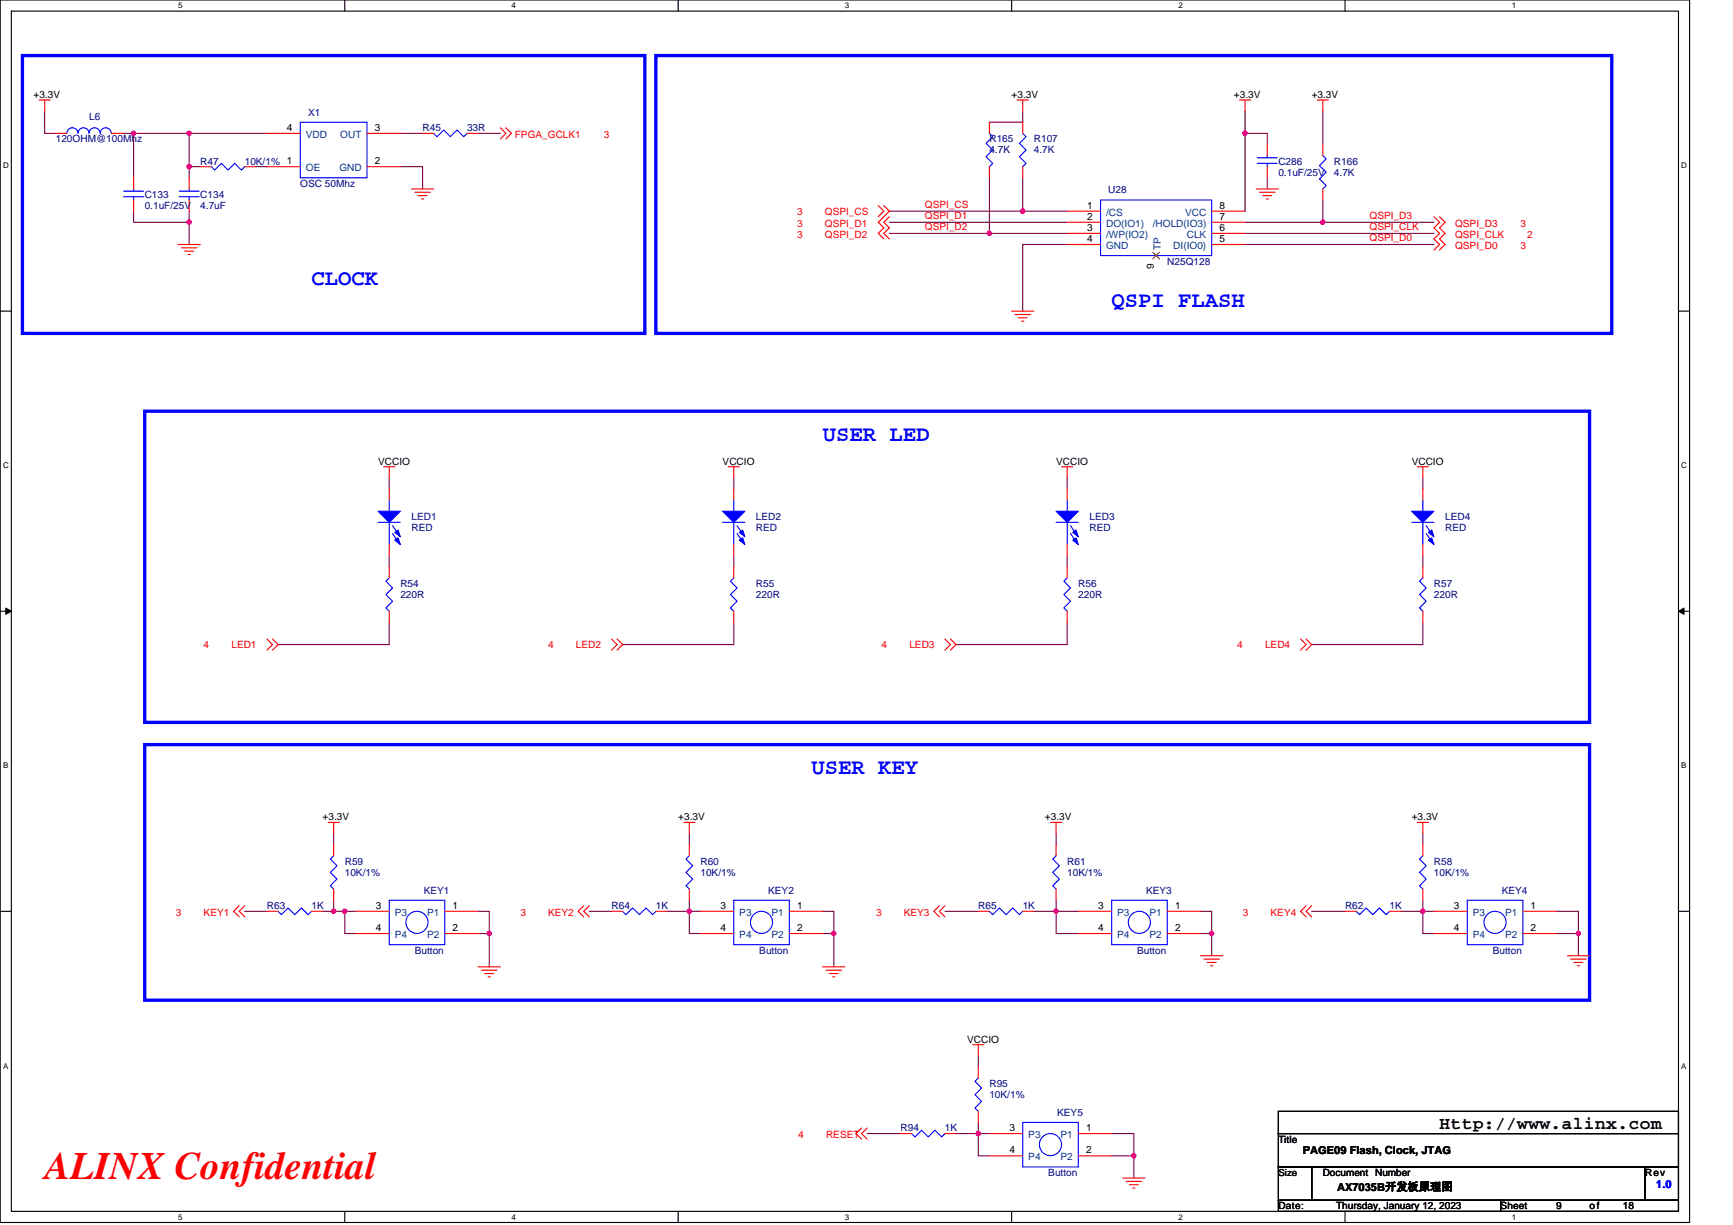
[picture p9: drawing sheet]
<svg xmlns="http://www.w3.org/2000/svg" width="297mm" height="210mm" viewBox="0 0 297 210" stroke-linecap="round" stroke-linejoin="round" font-family="sans-serif">
<path d="M0 0h289.6v209.5h-289.6zM1.9 1.9h285.8v205.7h-285.8z" fill="none" stroke="#000" stroke-width=".19"/>
<g fill="#fff">
<path d="M30.5 .2h.8v1.5h-.8z"/>
<path d="M30.5 207.8h.8v1.6h-.8z"/>
</g>
<path d="M59.1 0v1.9M59.1 207.6v1.9" fill="none" stroke="#000" stroke-width=".19"/>
<g fill="#fff">
<path d="M87.7 .2h.7v1.5h-.7z"/>
<path d="M87.7 207.8h.7v1.6h-.7z"/>
</g>
<path d="M116.2 0v1.9M116.2 207.6v1.9" fill="none" stroke="#000" stroke-width=".19"/>
<g fill="#fff">
<path d="M144.8 .2h.8v1.5h-.8z"/>
<path d="M144.8 207.8h.8v1.6h-.8z"/>
</g>
<path d="M173.4 0v1.9M173.4 207.6v1.9" fill="none" stroke="#000" stroke-width=".19"/>
<g fill="#fff">
<path d="M202 .2h.7v1.5h-.7z"/>
<path d="M202 207.8h.7v1.6h-.7z"/>
</g>
<path d="M230.5 0v1.9M230.5 207.6v1.9" fill="none" stroke="#000" stroke-width=".19"/>
<g fill="#fff">
<path d="M259.1 .2h.8v1.5h-.8z"/>
<path d="M259.1 207.8h.8v1.6h-.8z"/>
<path d="M.5 27.6h1v1.5h-1z"/>
<path d="M288.2 27.6h1v1.5h-1z"/>
<path d="M.5 79.1h1v1.5h-1z"/>
<path d="M288.2 79.1h1v1.5h-1z"/>
</g>
<path d="M0 53.3h1.9M287.7 53.3h1.9" fill="none" stroke="#000" stroke-width=".19"/>
<g fill="#fff">
<path d="M.5 130.5h.9v1.5h-.9z"/>
<path d="M288.2 130.5h.9v1.5h-.9z"/>
</g>
<path d="M0 104.8h1.9M287.7 104.8h1.9" fill="none" stroke="#000" stroke-width=".19"/>
<path d="M1 104.2l.9 .6-.9 .5zM287.7 104.8l.9-.6v1.1z" fill="#000" stroke="#000" stroke-width=".17"/>
<g fill="#fff">
<path d="M.5 181.9h.9v1.6h-.9z"/>
<path d="M288.2 181.9h.9v1.6h-.9z"/>
</g>
<path d="M0 156.2h1.9M287.7 156.2h1.9M219.1 190.5h68.6v3.8h-68.6zM219.1 194.3h68.6v5.7h-68.6zM219.1 200h5.7v5.7h-5.7zM219.1 205.7h38.1v1.9h-38.1zM224.8 200h57.2v5.7h-57.2zM257.2 205.7h30.5v1.9h-30.5zM282 200h5.7v5.7h-5.7z" fill="none" stroke="#000" stroke-width=".19"/>
<path d="M3.8 9.5h106.7v47.6h-106.7zM112.4 9.5h163.9v47.6h-163.9zM24.8 70.5h247.7v53.3h-247.7zM24.8 127.6h247.7v43.8h-247.7z" fill="none" stroke="#00f" stroke-width=".57"/>
<g fill="none" stroke="#800040" stroke-width=".19">
<path d="M7.7 19.1v3.8h1.9M175.3 19.1v1.9h-5.7M213.4 19.1v3.8M226.7 19v5.8M21 22.9h1.9M22.9 22.9v7.6M22.9 22.9h9.5M22.9 36.2v1.9h9.5v-1.9M32.4 38.1v3.8M32.4 22.9v5.7h1.9M32.4 22.9h13.4M32.4 28.6v1.9"/>
<path d="M43.9 28.6h1.9M68.6 22.9h3.8M68.6 28.6h3.8v3.8M82 22.9h3.8M152.4 36.2h22.9M152.4 38.1h30.5M169.6 30.5v9.5h13.3M175.3 30.5v5.7M175.3 36.2h7.6M213.4 22.9h3.8v1.9M213.4 22.9v13.3M217.2 30.5v1.9"/>
<path d="M226.7 38.1h19.1M226.7 34.3v3.8h-13.3M152.4 40h17.2M182.9 41.9h-7.6v11.4M213.4 41.9h32.4M213.4 40h32.4M66.7 95.2v2M66.7 81.9v1.9M125.8 95.2v2M125.8 81.9v1.9M182.9 95.2v2M182.9 81.9v1.9"/>
<path d="M243.9 95.2v2M243.9 81.9v1.9M66.7 106.7v3.8h-19M125.8 106.7v3.8h-19.1M182.9 106.7v3.8h-19M243.9 106.7v3.8h-19.1M41.9 156.2h3.9M55.3 156.2h1.9M57.2 156.2h1.9M57.2 142.9v1.9M57.2 154.3v1.9M59.1 156.2h1.9"/>
<path d="M59.1 156.2v3.8h1.9M82 156.2h1.9v3.8M101 156.2h3.8M114.3 156.2h3.8M118.1 156.2h2M118.1 142.9v1.9M118.1 154.3v1.9M118.1 156.2v3.8h2M141 156.2h1.9v3.8M162 156.2h5.7M177.2 156.2h3.8M181 156.2v3.8h3.8"/>
<path d="M181 156.2h3.8M181 142.9v1.9M181 154.3v1.9M205.8 156.2h1.9v3.8M224.8 156.2h5.7M240.1 156.2h3.8M243.9 142.9v1.9M243.9 154.3v1.9M243.9 156.2h1.9M243.9 156.2v3.8h1.9M266.7 156.2h3.8v3.8M82 160h1.9v5.7"/>
<path d="M141 160h1.9v5.7M205.8 160h1.9v3.8M266.7 160h3.8v3.8M148.6 194.3h5.7M163.9 194.3h3.8M167.7 194.3h1.9M167.7 181v1.9M167.7 192.4v1.9M167.7 194.3v3.8h1.9M190.5 194.3h3.8v3.8M190.5 198.1h3.8v3.8"/>
</g>
<g fill="#f0f" stroke="#f0f" stroke-width=".19">
<circle cx="32.4" cy="28.6" r=".38"/>
<circle cx="32.4" cy="22.8" r=".38"/>
<circle cx="22.9" cy="22.8" r=".38"/>
<circle cx="207.7" cy="160" r=".38"/>
<circle cx="57.2" cy="156.2" r=".38"/>
<circle cx="83.8" cy="160" r=".38"/>
<circle cx="142.9" cy="160" r=".38"/>
<circle cx="175.3" cy="36.2" r=".38"/>
<circle cx="213.4" cy="22.8" r=".38"/>
<circle cx="194.3" cy="198.1" r=".38"/>
<circle cx="270.5" cy="160" r=".38"/>
<circle cx="226.7" cy="38.1" r=".38"/>
<circle cx="32.4" cy="38.1" r=".38"/>
<circle cx="169.6" cy="40" r=".38"/>
<circle cx="59.1" cy="156.2" r=".38"/>
<circle cx="118.1" cy="156.2" r=".38"/>
<circle cx="243.9" cy="156.2" r=".38"/>
<circle cx="167.7" cy="194.3" r=".38"/>
<circle cx="181" cy="156.2" r=".38"/>
</g>
<g fill="none" stroke="#f00" stroke-width=".19">
<path d="M6.7 17.1h1.9M7.7 17.1v1.9M174.3 17.1h2M175.3 17.1v1.9M212.4 17.1h2M213.4 17.1v1.9M225.8 17.1h1.9M226.7 17.1v1.9M9.6 22.9h1.9M19.1 22.9h1.9M22.9 30.5v1.9M22.9 34.3v1.9"/>
<path d="M32.4 30.5v1.9M32.4 34.3v1.9M34.3 28.6h1.9M41.9 28.6h2M45.8 28.6h5.7M45.8 22.9h5.7M62.9 28.6h5.7M62.9 22.9h5.7M70.5 32.4h3.8M71.1 33h2.7M71.7 33.5h1.5M72.2 34.1h.4"/>
<path d="M72.4 22.9h1.9M80 22.9h2M85.8 21.9l.9 1-.9 .9M86.7 21.9l1 1-1 .9M150.5 35.2l1 1-1 .9M151.5 35.2l.9 1-1.9 1.9 1 1-1 .9 1 1M152.4 37.1l-.9 1 .9 1-.9 .9 .9 1M169.6 21v1.9M169.6 28.6v1.9M175.3 21v1.9M175.3 28.6v1.9M182.9 36.2h5.7"/>
<path d="M182.9 38.1h5.7M207.7 38.1h5.7M207.7 36.2h5.7M215.3 32.4h3.8M215.9 33h2.6M216.4 33.5h1.6M217 34.1h.4M217.2 24.8v1.9M217.2 28.6v1.9M226.7 24.8v1.9M226.7 32.4v1.9M245.8 37.1l.9 1-.9 1 .9 .9-.9 1 .9 .9-.9 1"/>
<path d="M246.7 37.1l1 1-1 1 1 .9-1 1 1 .9-1 1M30.5 41.9h3.8M31.1 42.5h2.7M31.7 43.1h1.5M32.2 43.6h.4M173.4 53.3h3.8M174 53.9h2.6M174.5 54.5h1.6M175.1 55.1h.4M182.9 40h5.7M182.9 41.9h5.7M198.2 43.8h.1"/>
<path d="M207.7 41.9h5.7M207.7 40h5.7M65.8 80h1.9M66.7 80v1.9M66.7 97.2v1.9M66.7 83.8v1.9M66.7 93.3v2M124.8 80h1.9M125.8 80v1.9M125.8 97.2v1.9M125.8 83.8v1.9M125.8 93.3v2"/>
<path d="M182 80h1.9M182.9 80v1.9M182.9 97.2v1.9M182.9 83.8v1.9M182.9 93.3v2M242.9 80h1.9M243.9 80v1.9M243.9 97.2v1.9M243.9 83.8v1.9M243.9 93.3v2M45.8 109.5l.9 1-.9 .9M46.7 109.5l1 1-1 .9"/>
<path d="M66.7 104.8v1.9M104.8 109.5l1 1-1 .9M105.8 109.5l.9 1-.9 .9M125.8 104.8v1.9M162 109.5l.9 1-.9 .9M162.9 109.5l1 1-1 .9M182.9 104.8v1.9M222.9 109.5l1 1-1 .9M223.9 109.5l.9 1-.9 .9M243.9 104.8v1.9M41 155.3l-1 .9 1 1M41.9 155.3l-.9 .9 .9 1"/>
<path d="M45.8 156.2h1.9M53.4 156.2h1.9M56.2 141h1.9M57.2 152.4v1.9M57.2 144.8v1.9M57.2 141v1.9M61 156.2h5.7M76.2 156.2h5.8M100.1 155.3l-1 .9 1 1M101 155.3l-.9 .9 .9 1M104.8 156.2h1.9M112.4 156.2h1.9"/>
<path d="M117.2 141h1.9M118.1 141v1.9M118.1 152.4v1.9M118.1 144.8v1.9M120.1 156.2h5.7M135.3 156.2h5.7M161 155.3l-.9 .9 .9 1M162 155.3l-1 .9 1 1M167.7 156.2h1.9M175.3 156.2h1.9M180.1 141h1.9M181 141v1.9"/>
<path d="M181 152.4v1.9M181 144.8v1.9M184.8 156.2h5.7M200.1 156.2h5.7M223.9 155.3l-1 .9 1 1M224.8 155.3l-.9 .9 .9 1M230.5 156.2h1.9M238.2 156.2h1.9M242.9 141h1.9M243.9 141v1.9M243.9 152.4v1.9M243.9 144.8v1.9"/>
<path d="M245.8 156.2h5.7M261 156.2h5.7M61 160h5.7M76.2 160h5.8M82 165.7h3.8M82.5 166.3h2.7M83.1 166.9h1.5M83.7 167.4h.3M120.1 160h5.7M135.3 160h5.7M141 165.7h3.8M141.6 166.3h2.6"/>
<path d="M142.2 166.9h1.5M142.7 167.4h.4M166.7 179.1h1.9M167.7 179.1v1.9M184.8 160h5.7M200.1 160h5.7M205.8 163.8h3.8M206.4 164.4h2.6M206.9 165h1.5M207.5 165.5h.4M245.8 160h5.7M261 160h5.7"/>
<path d="M268.6 163.8h3.9M269.2 164.4h2.7M269.8 165h1.5M270.4 165.5h.3M147.7 193.4l-1 .9 1 1M148.6 193.4l-.9 .9 .9 1M154.3 194.3h1.9M162 194.3h1.9M167.7 190.5v1.9M167.7 182.9v1.9M169.6 198.1h5.7M169.6 194.3h5.7"/>
<path d="M184.8 194.3h5.7M184.8 198.1h5.7M192.4 201.9h3.9M193 202.5h2.7M193.6 203.1h1.5M194.2 203.6h.3"/>
</g>
<g fill="none" stroke="#00f" stroke-width=".19">
<path d="M15.3 22.8a.95 .95 0 0 0-1-.9 .95 .95 0 0 0-.9 .9 .94 .94 0 0 0-1-.9 .94 .94 0 0 0-.9 .9M19.1 22.8a.95 .95 0 0 0-1-.9 .95 .95 0 0 0-.9 .9 .94 .94 0 0 0-1-.9 .94 .94 0 0 0-.9 .9M21.2 33.7h3.4M21.2 32.8h3.4M22.9 32.4v.4M22.9 33.7v.6M30.7 33.7h3.4M30.7 32.8h3.4M32.4 32.4v.4M32.4 33.7v.6M36.2 28.6l.6 .5 1.1-1.1 1.2 1.1 1.1-1.1 1.2 1.1 .5-.5M51.5 21h11.4v9.5h-11.4z"/>
<path d="M74.3 22.9l.6 .5 1.1-1.1 1.2 1.1 1.1-1.1 1.2 1.1 .5-.5M169.6 22.9l.6 .5-1.2 1.2 1.2 1.1-1.2 1.2 1.2 1.1-.6 .6M175.3 22.9l.6 .5-1.2 1.2 1.2 1.1-1.2 1.2 1.2 1.1-.6 .6M188.6 34.3h19.1v9.5h-19.1zM215.5 28h3.4M215.5 27.1h3.4M217.2 26.7v.4M217.2 28v.6M226.7 26.7l.6 .5-1.1 1.2 1.1 1.1-1.1 1.2 1.1 1.1-.6 .6M64.8 89.5h3.8M66.7 99.1l-.6 .5 1.2 1.2-1.2 1.1 1.2 1.2-1.2 1.1 .6 .6M66.7 85.7v1.9"/>
<path d="M66.7 89.5v3.8M67.3 90.1l1.1 1.7M67.3 91.4l1.1 1.8M123.9 89.5h3.8M125.8 99.1l-.6 .5 1.1 1.2-1.1 1.1 1.1 1.2-1.1 1.1 .6 .6M125.8 85.7v1.9M125.8 89.5v3.8M126.3 90.1l1.2 1.7M126.3 91.4l1.2 1.8M181 89.5h3.8M182.9 99.1l-.6 .5 1.2 1.2-1.2 1.1 1.2 1.2-1.2 1.1 .6 .6M182.9 85.7v1.9"/>
<path d="M182.9 89.5v3.8M183.5 90.1l1.1 1.7M183.5 91.4l1.1 1.8M242 89.5h3.8M243.9 99.1l-.6 .5 1.2 1.2-1.2 1.1 1.2 1.2-1.2 1.1 .6 .6M243.9 85.7v1.9M243.9 89.5v3.8M244.5 90.1l1.1 1.7M244.5 91.4l1.1 1.8M47.7 156.2l.5 .6 1.2-1.2 1.1 1.2 1.2-1.2 1.1 1.2 .6-.6M57.2 146.7l-.6 .6 1.2 1.1-1.2 1.1 1.2 1.2-1.2 1.1 .6 .6M66.7 154.3h9.5v7.6h-9.5z"/>
<path d="M106.7 156.2l.6 .6 1.1-1.2 1.2 1.2 1.1-1.2 1.2 1.2 .5-.6M118.1 146.7l-.5 .6 1.1 1.1-1.1 1.1 1.1 1.2-1.1 1.1 .5 .6M125.8 154.3h9.5v7.6h-9.5zM169.6 156.2l.6 .6 1.1-1.2 1.1 1.2 1.2-1.2 1.1 1.2 .6-.6M181 146.7l-.6 .6 1.2 1.1-1.2 1.1 1.2 1.2-1.2 1.1 .6 .6M190.5 154.3h9.6v7.6h-9.6zM232.4 156.2l.6 .6 1.2-1.2 1.1 1.2 1.1-1.2 1.2 1.2 .6-.6M243.9 146.7l-.6 .6 1.2 1.1-1.2 1.1 1.2 1.2-1.2 1.1 .6 .6M251.5 154.3h9.5v7.6h-9.5zM156.2 194.3l.6 .6 1.2-1.2 1.1 1.2 1.1-1.2 1.2 1.2 .6-.6M167.7 184.8l-.6 .6 1.2 1.1-1.2 1.1 1.2 1.2-1.2 1.1 .6 .6M175.3 192.4h9.5v7.6h-9.5z"/>
<circle cx="71.5" cy="158.1" r="1.89"/>
<circle cx="130.5" cy="158.1" r="1.89"/>
<circle cx="195.3" cy="158.1" r="1.89"/>
<circle cx="256.3" cy="158.1" r="1.89"/>
<circle cx="180.1" cy="196.2" r="1.89"/>
</g>
<g fill="#00f" stroke="#00f" stroke-width=".19">
<path d="M181 87.6h3.8l-1.9 1.9z" fill-rule="evenodd"/>
<path d="M183.9 91.2l.5-.3 .4 1.1z" fill-rule="evenodd"/>
<path d="M183.9 92.6l.5-.4 .4 1.1z" fill-rule="evenodd"/>
<path d="M242 87.6h3.8l-1.9 1.9z" fill-rule="evenodd"/>
<path d="M244.8 91.2l.6-.3 .4 1.1z" fill-rule="evenodd"/>
<path d="M244.8 92.6l.6-.4 .4 1.1z" fill-rule="evenodd"/>
<path d="M64.8 87.6h3.8l-1.9 1.9z" fill-rule="evenodd"/>
<path d="M67.7 91.2l.5-.3 .4 1.1z" fill-rule="evenodd"/>
<path d="M67.7 92.6l.5-.4 .4 1.1z" fill-rule="evenodd"/>
<path d="M123.9 87.6h3.8l-1.9 1.9z" fill-rule="evenodd"/>
<path d="M126.7 91.2l.6-.3 .4 1.1z" fill-rule="evenodd"/>
<path d="M126.7 92.6l.6-.4 .4 1.1z" fill-rule="evenodd"/>
</g>
<path d="M197.6 43.2l1.2 1.2M198.7 43.2l-1.1 1.2" fill="none" stroke="#804000" stroke-width=".17"/>
<text font-size="6.7" fill="#f00" x="7.7" y="202.2">ALINX Confidential</text>
<g font-size="3.8" fill="#00f">
<text x="53.4" y="48.9">CLOCK</text>
<text x="190.5" y="52.7">QSPI FLASH</text>
<text x="141" y="75.6">USER LED</text>
<text x="139.1" y="132.7">USER KEY</text>
</g>
<text font-size="3" x="246.7" y="193.4">Http://www.alinx.com</text>
<g font-size="1.9">
<text x="223.3" y="197.8">PAGE09 Flash, Clock, JTAG</text>
<text x="229.2" y="204.1">AX7035B开发板原理图</text>
</g>
<text font-size="1.9" fill="#00f" x="283.9" y="203.7">1.0</text>
<g font-size="1.7">
<text x="5.8" y="16.8">+3.3V</text>
<text x="173.4" y="16.8">+3.3V</text>
<text x="211.5" y="16.8">+3.3V</text>
<text x="224.8" y="16.8">+3.3V</text>
<text x="49.2" y="22.5">4</text>
<text x="64.2" y="22.5">3</text>
<text x="64.2" y="28.2">2</text>
<text x="186.3" y="35.8">1</text>
<text x="209" y="35.8">8</text>
<text x="186.3" y="37.7">2</text>
<text x="186.3" y="39.6">3</text>
<text x="186.3" y="41.5">4</text>
<text x="209" y="39.6">6</text>
<text x="209" y="37.7">7</text>
<text x="209" y="41.5">5</text>
<text x="197.8" y="46.1" transform="rotate(-90 197.8 46.1)">9</text>
<text x="64.8" y="79.7">VCCIO</text>
<text x="123.9" y="79.7">VCCIO</text>
<text x="181" y="79.7">VCCIO</text>
<text x="242" y="79.7">VCCIO</text>
<text x="55.3" y="140.6">+3.3V</text>
<text x="116.2" y="140.6">+3.3V</text>
<text x="179.1" y="140.6">+3.3V</text>
<text x="242" y="140.6">+3.3V</text>
<text x="64.4" y="155.8">3</text>
<text x="77.6" y="155.8">1</text>
<text x="123.5" y="155.8">3</text>
<text x="136.6" y="155.8">1</text>
<text x="188.3" y="155.8">3</text>
<text x="201.4" y="155.8">1</text>
<text x="249.2" y="155.8">3</text>
<text x="262.4" y="155.8">1</text>
<text x="64.4" y="159.6">4</text>
<text x="77.6" y="159.6">2</text>
<text x="123.5" y="159.6">4</text>
<text x="136.6" y="159.6">2</text>
<text x="188.3" y="159.6">4</text>
<text x="201.4" y="159.6">2</text>
<text x="249.2" y="159.6">4</text>
<text x="262.4" y="159.6">2</text>
<text x="165.8" y="178.7">VCCIO</text>
<text x="173" y="197.7">4</text>
<text x="173" y="193.9">3</text>
<text x="186.2" y="193.9">1</text>
<text x="186.2" y="197.7">2</text>
<text x="219.1" y="195.9">Title</text>
<text x="219.1" y="201.5">Size</text>
<text x="226.7" y="201.6">Document Number</text>
<text x="282" y="201.6">Rev</text>
<text x="219.1" y="207.3">Date:</text>
<text x="229" y="207.3">Thursday, January 12, 2023</text>
<text x="257.2" y="207.3">Sheet</text>
<text x="266.7" y="207.3">9</text>
<text x="272.5" y="207.3">of</text>
<text x="278.2" y="207.3">18</text>
</g>
<g font-size="1.7" fill="#000080">
<text x="15.3" y="20.6">L6</text>
<text x="52.8" y="19.8">X1</text>
<text x="72.4" y="22.5">R45</text>
<text x="80" y="22.5">33R</text>
<text x="9.6" y="24.4">120OHM@100Mhz</text>
<text x="34.3" y="28.2">R47</text>
<text x="41.9" y="28.2">10K/1% 1</text>
<text x="169.6" y="24.4">R165</text>
<text x="169.6" y="26.3">4.7K</text>
<text x="177.2" y="24.4">R107</text>
<text x="177.2" y="26.3">4.7K</text>
<text x="219.1" y="28.2">C286</text>
<text x="228.6" y="28.2">R166</text>
<text x="24.8" y="33.9">C133</text>
<text x="24.8" y="35.8">0.1uF/25V</text>
<text x="34.3" y="33.9">C134</text>
<text x="34.3" y="35.8">4.7uF</text>
<text x="51.5" y="32">OSC 50Mhz</text>
<text x="190" y="33.2">U28</text>
<text x="219.1" y="30.1">0.1uF/25V</text>
<text x="228.6" y="30.1">4.7K</text>
<text x="200.1" y="45.4">N25Q128</text>
<text x="70.5" y="89.2">LED1</text>
<text x="129.6" y="89.2">LED2</text>
<text x="186.7" y="89.2">LED3</text>
<text x="247.7" y="89.2">LED4</text>
<text x="70.5" y="91.1">RED</text>
<text x="129.6" y="91.1">RED</text>
<text x="186.7" y="91.1">RED</text>
<text x="247.7" y="91.1">RED</text>
<text x="68.6" y="100.6">R54</text>
<text x="129.6" y="100.6">R55</text>
<text x="184.8" y="100.6">R56</text>
<text x="245.8" y="100.6">R57</text>
<text x="68.6" y="102.5">220R</text>
<text x="129.6" y="102.5">220R</text>
<text x="184.8" y="102.5">220R</text>
<text x="245.8" y="102.5">220R</text>
<text x="59.1" y="148.2">R59</text>
<text x="120.1" y="148.2">R60</text>
<text x="182.9" y="148.2">R61</text>
<text x="245.8" y="148.2">R58</text>
<text x="45.8" y="155.9">R63</text>
<text x="53.4" y="155.9">1K</text>
<text x="59.1" y="150.1">10K/1%</text>
<text x="72.6" y="153.2">KEY1</text>
<text x="104.8" y="155.9">R64</text>
<text x="112.4" y="155.9">1K</text>
<text x="120.1" y="150.1">10K/1%</text>
<text x="131.7" y="153.2">KEY2</text>
<text x="167.7" y="155.9">R65</text>
<text x="175.3" y="155.9">1K</text>
<text x="182.9" y="150.1">10K/1%</text>
<text x="196.4" y="153.2">KEY3</text>
<text x="230.5" y="155.9">R62</text>
<text x="238.2" y="155.9">1K</text>
<text x="245.8" y="150.1">10K/1%</text>
<text x="257.4" y="153.2">KEY4</text>
<text x="71.1" y="163.5">Button</text>
<text x="130.2" y="163.5">Button</text>
<text x="194.9" y="163.5">Button</text>
<text x="255.9" y="163.5">Button</text>
<text x="169.6" y="186.3">R95</text>
<text x="169.6" y="188.2">10K/1%</text>
<text x="181.2" y="191.3">KEY5</text>
<text x="154.3" y="194">R94</text>
<text x="162" y="194">1K</text>
<text x="179.7" y="201.6">Button</text>
</g>
<g font-size="1.7" fill="#004080">
<text x="52.4" y="23.6">VDD</text>
<text x="58.3" y="23.6">OUT</text>
<text x="52.4" y="29.4">OE</text>
<text x="58.2" y="29.4">GND</text>
<text x="189.6" y="37">/CS</text>
<text x="189.6" y="38.9">DO(IO1)</text>
<text x="189.6" y="40.8">/WP(IO2)</text>
<text x="197.6" y="38.9">/HOLD(IO3)</text>
<text x="203.1" y="37">VCC</text>
<text x="203.4" y="40.8">CLK</text>
<text x="189.6" y="42.7">GND</text>
<text x="199" y="42.9" transform="rotate(-90 199 42.9)">TP</text>
<text x="201.1" y="42.7">DI(IO0)</text>
<text x="67.7" y="160.8">P4</text>
<text x="67.7" y="157">P3</text>
<text x="73.2" y="157">P1</text>
<text x="73.2" y="160.8">P2</text>
<text x="126.7" y="160.8">P4</text>
<text x="126.7" y="157">P3</text>
<text x="132.2" y="157">P1</text>
<text x="132.2" y="160.8">P2</text>
<text x="191.5" y="160.8">P4</text>
<text x="191.5" y="157">P3</text>
<text x="197" y="157">P1</text>
<text x="197" y="160.8">P2</text>
<text x="252.5" y="160.8">P4</text>
<text x="252.5" y="157">P3</text>
<text x="258" y="157">P1</text>
<text x="258" y="160.8">P2</text>
<text x="176.3" y="195.1">P3</text>
<text x="181.8" y="195.1">P1</text>
<text x="176.3" y="198.9">P4</text>
<text x="181.8" y="198.9">P2</text>
</g>
<g font-size="1.7" fill="#f00">
<text x="88.2" y="23.6">FPGA_GCLK1</text>
<text x="103.5" y="23.6">3</text>
<text x="158.5" y="35.6">QSPI_CS</text>
<text x="136.6" y="40.8">3</text>
<text x="136.6" y="36.8">3</text>
<text x="136.6" y="38.9">3</text>
<text x="141.4" y="40.8">QSPI_D2</text>
<text x="141.4" y="36.8">QSPI_CS</text>
<text x="141.4" y="38.9">QSPI_D1</text>
<text x="158.5" y="39.4">QSPI_D2</text>
<text x="158.5" y="37.5">QSPI_D1</text>
<text x="234.7" y="37.5">QSPI_D3</text>
<text x="234.7" y="41.3">QSPI_D0</text>
<text x="234.7" y="39.4">QSPI_CLK</text>
<text x="249.4" y="38.9">QSPI_D3</text>
<text x="249.4" y="40.8">QSPI_CLK</text>
<text x="260.6" y="38.9">3</text>
<text x="261.8" y="40.8">2</text>
<text x="249.4" y="42.7">QSPI_D0</text>
<text x="260.6" y="42.7">3</text>
<text x="34.9" y="111.1">4</text>
<text x="39.7" y="111.1">LED1</text>
<text x="94" y="111.1">4</text>
<text x="98.7" y="111.1">LED2</text>
<text x="151.1" y="111.1">4</text>
<text x="155.9" y="111.1">LED3</text>
<text x="212.1" y="111.1">4</text>
<text x="216.8" y="111.1">LED4</text>
<text x="30.1" y="157">3</text>
<text x="34.9" y="157">KEY1</text>
<text x="89.2" y="157">3</text>
<text x="94" y="157">KEY2</text>
<text x="150.2" y="157">3</text>
<text x="154.9" y="157">KEY3</text>
<text x="213" y="157">3</text>
<text x="217.8" y="157">KEY4</text>
<text x="136.8" y="195.1">4</text>
<text x="141.6" y="195.1">RESET</text>
</g>
<g font-size="1.4">
<text x="30.5" y="1.4">5</text>
<text x="87.7" y="1.4">4</text>
<text x="144.8" y="1.4">3</text>
<text x="202" y="1.4">2</text>
<text x="259.1" y="1.4">1</text>
<text x=".5" y="28.9">D</text>
<text x="288.2" y="28.9">D</text>
<text x=".5" y="80.3">C</text>
<text x="288.2" y="80.3">C</text>
<text x=".5" y="131.7">B</text>
<text x="288.2" y="131.7">B</text>
<text x=".5" y="183.2">A</text>
<text x="288.2" y="183.2">A</text>
<text x="30.5" y="209.1">5</text>
<text x="87.7" y="209.1">4</text>
<text x="144.8" y="209.1">3</text>
<text x="202" y="209.1">2</text>
<text x="259.1" y="209.1">1</text>
</g>
</svg>
